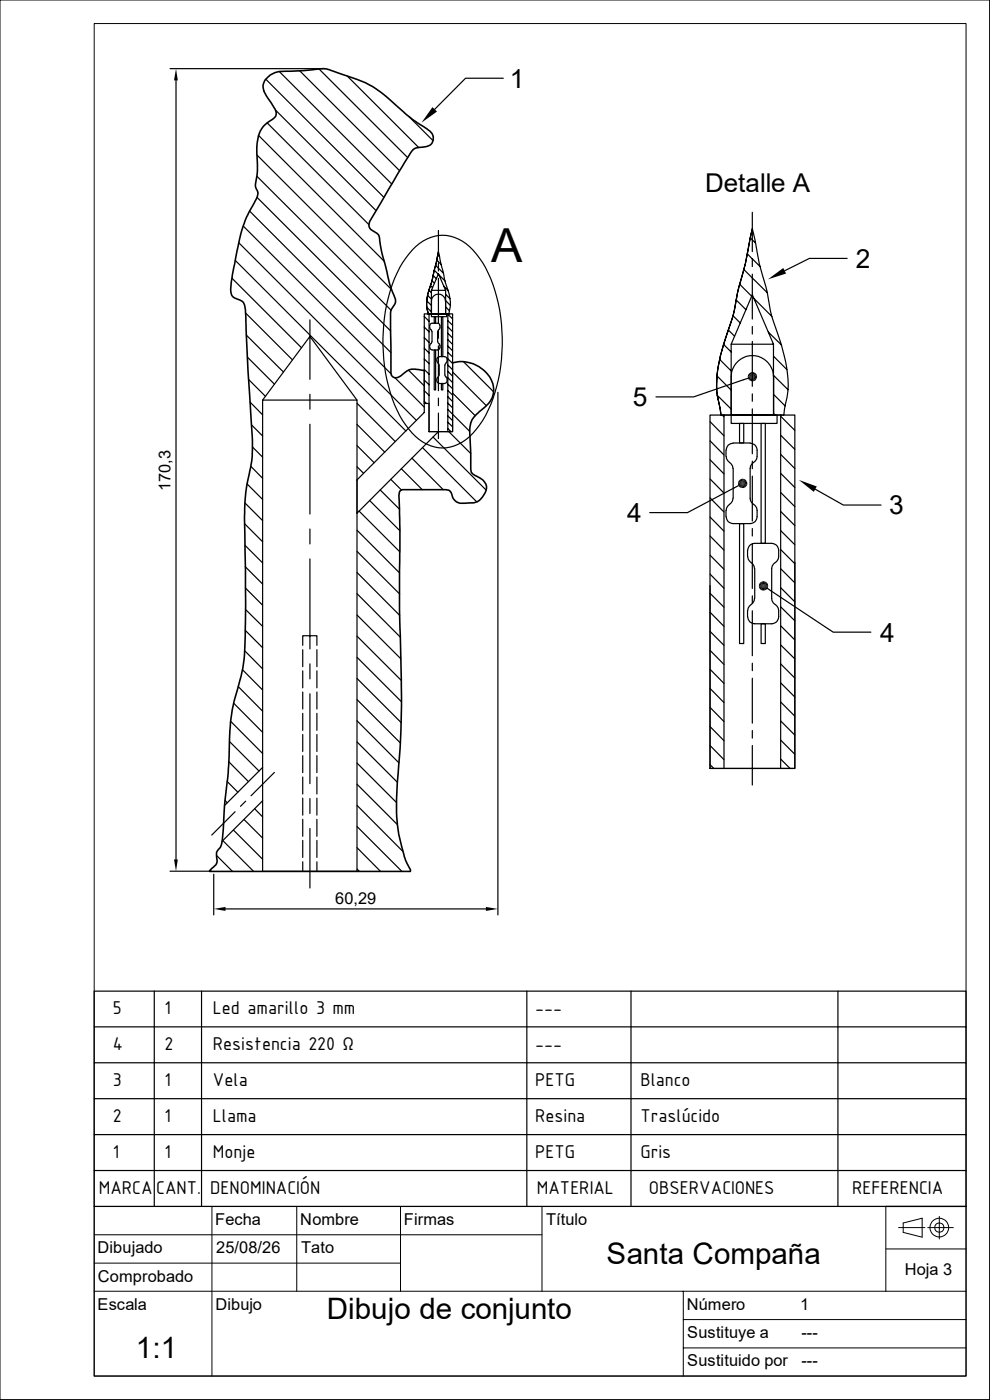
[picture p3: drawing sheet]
<svg xmlns="http://www.w3.org/2000/svg" width="210mm" height="297mm" viewBox="0 0 210 297" stroke-linecap="round" stroke-linejoin="round" font-family="sans-serif">
<g fill="none" stroke="#000" stroke-width=".25">
<path d="M36.1 14.6h32.7M37.3 17.1v165.2M56.4 16.8l25 25.1M59.3 15.2l23.8 23.8M63.6 15l21.2 21.2M67.7 14.6l18.8 18.8M73.7 16.1l15.1 15.2M106.8 16.6h-8l-6.6 6.6M54.5 37.4l28.5 28.4M54.5 32.9l28.6 28.5M54.9 28.7l26.6 26.7M56.7 26.1l21.6 21.6"/>
<path d="M58.4 23.3l21.4 21.4M86.7 24.7l5.2 5.1M49.2 59l14.8 14.8M49.9 55.2l36.2 36.2M50.6 51.5l37.7 37.7M51.6 48l31.4 31.3M53 44.8l29.9 30M54.5 41.9l28.4 28.3M88.2 52.3a8.1 8.1 0 0 1 12.1 .7 25.8 25.8 0 0 1 5.9 14.2 34.7 34.7 0 0 1-3.8 22 11.7 11.7 0 0 1-6.8 5.6 8.6 8.6 0 0 1-8.9-3.7 28.2 28.2 0 0 1-5.4-16.4 33.5 33.5 0 0 1 4.1-18.9l1.3-1.9zM91.7 59.6l.5 .5M91.9 58.4l.7 .7M92.1 57.3l.9 .9"/>
<path d="M92.4 56.3l1.7 1.7M92.7 55.2l.9 .9M92.9 54.1l.3 .3M93 48.9v5.4M93 55.9v1.6M93 59.1v9.5M93 53.4l1.5 6.6a9.9 9.9 0 0 1 .8 6.2v.4h-4.5a9.4 9.4 0 0 1 .7-6.6zM93.1 58.3l1.3 1.3M157.8 57.2l5 4.9M158.5 53.8l1.1 1.1M159.2 50.4l1.1 1.2M159.6 48.5l.6 2.5a60.9 60.9 0 0 0 2.6 11.1 32 32 0 0 0 2.1 8.6 30.2 30.2 0 0 1 2.2 12.4l-.8 5h-13.3l-.2-1.3a22.9 22.9 0 0 1 .7-13.7l.8-2.4a32.6 32.6 0 0 0 2.2-8.6l.3-1.3a68.5 68.5 0 0 0 2.5-11.1z"/>
<path d="M159.6 54.9l1.6 1.7M159.6 45v8.4M159.6 55v1.6M159.6 58.2v9.5M159.6 48.5l-.6 2.5a72.2 72.2 0 0 1-2.5 11.1l-.2 1.2a32.6 32.6 0 0 1-2 7.4 27.7 27.7 0 0 0-2.1 13.6l.8 3.7M179.7 54.8h-8l-5.2 2.6M52.1 66.4l9.9 9.9M52.2 71.1l7.9 7.8M52.5 75.7l5.7 5.8M65.7 67.9v12.6M86.7 78.5l3.3 3.4M90 78.6v8.9l-14.3 14.3v7.1l17.3-17.3"/>
<path d="M90 66.6h6v25h-5v-6h-1zM90 78.4l1 1M90 76.2l1 .9M90 73.9l1 1M90 71.6l1 1M90 69.4l1 1M90 67.1l1 1.1M90.5 63.8l1 1M90.6 65.2l.9 1M90.7 62.7l.8 .8M91 61.6l.5 .5M91 66.6v25"/>
<path d="M91.3 60.6l.4 .4M91.4 69.9l.2 .5M91.4 72.9a.78 .78 0 0 0 .3 1.3M91.5 66.6h3.2v.6h-3.2zM91.5 61.6h3v5h-3v-2.7a1.48 1.48 0 0 1 1.5-1.5 1.48 1.48 0 0 1 1.5 1.5v2.7h-3zM91.5 61.6l1.5-3.5 1.5 3.5M91.6 72.5l-.2 .4M91.7 70.4v2.1M91.7 74.3h1.1M92.1 67.2h.3v1.4h-.3zM92.1 74.3h.3v8.4h-.3zM92.7 76.2v.4"/>
<path d="M92.7 76.6l.3 .4M92.9 77l.2 .5M93 70.2v1.6M93 73.4v9.5M93.1 72.9l.2 .4M93.1 79.5l-.2 .5M93.2 75.7l-.4 .1-.1 .4M93.2 75.6h1.2M93.2 77.5v2M93.3 69l-.3-.4h-1.3a.81 .81 0 0 0-.4 1.2l.1 .1M93.3 69.5l-.4 .7-.1 2.3 .3 .4M93.3 73.7l-.1 .4-.4 .1"/>
<path d="M93.3 69v.5M93.3 73.3v.4M93.6 67.2h.3v8.4h-.3zM94.1 60.7l1 .9M94.4 75.7l.3 .1 .1 .4M94.4 77.5v2M94.4 79.5l.3 .5M94.5 66.5l.1 .1M94.5 65.1l.8 .8M94.5 63.8l1 1M94.5 62.4l1 1M94.6 77l-.2 .5"/>
<path d="M94.8 76.6l-.2 .4M94.9 76.2v.4M95 78.8l1 1M95 77.4l1 1M95 76.1l1 1M95 74.8l1 .9M95 73.4l1 1M95 72.1l1 1M95 70.7l1 1M95 69.3l1 1.1M95 68l1 1M95 66.7l1 .9"/>
<path d="M95 66.6v25M96 77v14.6h-5M96 78.9l7.2 7.2M98.3 76.8l6.4 6.3M152.1 79.8l3 3M152.7 76.2l2.4 2.5M153.5 73.1l1.6 1.6M154.5 70l1.3 1.3M155.1 73l4.5-10.5 4.5 10.5M155.5 67l1.6 1.5M156.2 63.6l2 2.1M156.9 60.3l2.6 2.6"/>
<path d="M159.6 69.3v1.6M159.6 72.4v9.6M159.9 63.3l3.8 3.8M163 70.4l2.8 2.8M164.1 79.9a4.5 4.5 0 0 0-4.5-4.5 4.5 4.5 0 0 0-4.5 4.5v8.2h9v-15.1h-9v15l9 .1M164.1 79.6l3.1 3.1M164.1 75.6l2.8 2.8M164.1 79.9v8.2M52.7 80.5l3.6 3.6M53 85.3l2.7 2.7M53.2 98.9l2.5 2.6M53.3 90.1l2.4 2.4"/>
<path d="M53.6 94.8l2.1 2.2M55.7 84.9l10-13.5 10 13.5M55.7 84.9h20v100h-20zM65.7 83.7v3.1M65.7 90v19.1M75.7 99l1.4 1.4M75.7 94.5l3.7 3.7M75.7 90l5.9 5.9M75.7 85.6l8.2 8.1M83.8 80.1l6.2 6.3M85.1 99.4l4.5 4.5M87.4 97.2l6.6 6.7"/>
<path d="M89.6 95l11.5 11.5M90 85.1l.5 .5M90 82.9l1 1M90 80.6l1 1M91.9 92.7l11.2 11.3M92.7 80.4v.5M92.7 80.9l.1 .3 .4 .1M93 80l-.3 .4M93 84.5v1.6M93 87.6v5.4M93.2 81.4h1.2M93.6 81.4h.3v1.3h-.3z"/>
<path d="M94.6 80l.2 .4M94.8 80.9l-.1 .3-.3 .1M94.9 80.4v.5M95 86.9l4.7 4.6M95 90.9l.7 .7M95 89.6l1 1M95 88.2l1 1M95 85.5l1 1M95 84.2l1 1M95 82.8l1 1M95 81.5l1 1M95 80.1l1 1.1"/>
<path d="M95.2 91.6l4.7 4.6M96 83.4l4.8 4.8M105.6 83.2v110.9M150.6 97.5l3 3M150.6 93.5l3 3M150.6 89.5l3 3M150.6 88.1h18v74.9h-18zM152.1 83.9l3 2.9M153.2 88.1l.4 .3M153.6 88.1v74.9M154 95.5v1.3M154.1 96.8v.5l.7 .8"/>
<path d="M154.8 98.1l.6 .8 .1 .5M155.1 88.1h9.7v1.7h-9.7zM155.5 94a1.45 1.45 0 0 0-1.4 1.5M155.5 94h3.6M155.5 99.4v6.3M156.9 89.8h.9v4.2h-.9zM158.7 80.3l-11.5 3.9h-8.1M159.1 94a1.45 1.45 0 0 1 1.5 1.5l-.1 1.8-.6 .8M159.6 83.6v1.5M159.6 86.7v9.6M159.6 97.8v1.6M159.9 98.1l-.7 .8-.1 .5v6.3l.1 .5 .7 .8"/>
<path d="M161.5 89.8h.8v25.5h-.8zM164.1 87.7l.3 .4M164.1 83.7l2.4 2.4M165.6 88.1v74.9M165.6 96.4l3 3M165.6 92.3l3 3M165.6 88.3l3 3M51.9 111.1l3.8 3.8M51.9 106.7l3.8 3.7M52 115.7l3.7 3.7M52.4 102.7l3.3 3.3M65.7 112.2v3.2"/>
<path d="M65.7 118.6v19.1M75.7 117l9.1 9M75.7 112.5l9.1 9M76.2 108.4l8.6 8.7M78.4 106.2l6.4 6.4M80.6 103.9l4.2 4.1M82.9 101.7l2.3 2.3M150.6 117.8l3 3M150.6 113.7l3 3M150.6 109.7l3 3M150.6 105.6l3 3M150.6 101.6l3 3"/>
<path d="M154 108.3v1.3M154.8 107l-.7 .8v.5M155.5 105.7l-.1 .5-.6 .8M156.6 103l-10.8 5.8h-8M156.9 111.1h.9v25.4h-.9zM158.6 116.8v1.3M158.6 116.8a1.45 1.45 0 0 1 1.5-1.5h3.6a1.45 1.45 0 0 1 1.5 1.5l-.1 1.8-.6 .7M158.6 118.1l.1 .5 .6 .7M159.3 119.4l.7 .7 .1 .5M159.6 101v9.5M159.6 112.1v1.6M159.6 115.3v9.5"/>
<path d="M159.9 107l.6 .8 .1 .5a2.96 2.96 0 0 1-.2 2.1l-.5 .4-.8 .3h-3.6a1.45 1.45 0 0 1-1.4-1.5M164.4 119.4l-.6 .7-.1 .5v6.4l.1 .5 .6 .7M165.6 116.6l3 3M165.6 112.6l3 3M165.6 108.5l3 3M165.6 104.5l3 3M165.6 100.4l3 3M168.6 119.3v43.7h-18v-38.8M173 103.8l5.9 3.3h8M51.9 138l3.8 3.9M52 133.7l3.7 3.7M52 120.2l3.7 3.7"/>
<path d="M52.1 129.3l3.6 3.6M52.1 124.8l3.6 3.6M64.2 136.9v-2h3v2M64.2 137.8v3.6M67.2 137.8v3.6M75.7 139.4l9.5 9.5M75.7 135l9.4 9.4M75.7 130.5l9.3 9.3M75.7 125.9l9.2 9.3M75.7 121.5l9.1 9.1M150.6 138l3 3M150.6 133.9l3 3"/>
<path d="M150.6 129.9l3 3M150.6 125.9l3 2.9M150.6 121.8l3 3M158.6 129.5v1.4M159.3 128.3l-.6 .7-.1 .5M159.6 126.4v1.6M159.6 129.6v9.5M160.1 127l-.1 .5-.7 .7M160.1 120.6v6.4M161.5 132.3h.8v4.2h-.8zM162.8 124.8l13.9 9.3h8M164.5 128.3l.6 .7 .1 .5a2.96 2.96 0 0 1-.3 2.2l-.4 .4-.8 .2h-3.6a1.45 1.45 0 0 1-1.5-1.4"/>
<path d="M165.6 136.8l3 3M165.6 132.8l3 3M165.6 128.7l3 3M165.6 124.7l3 3M165.6 120.6l3 3.1M48.7 157.3l6.2 6.3M48.9 153l6.8 6.9M49.6 149.2l6.1 6.2M50.5 145.7l5.2 5.2M51.4 142.1l4.3 4.3M64.2 142.3v3.6M64.2 146.8v3.6"/>
<path d="M64.2 151.3v3.6M64.2 155.8v3.6M65.7 140.8v3.2M65.7 147.2v19M67.2 142.3v3.6M67.2 146.8v3.6M67.2 151.3v3.6M67.2 155.8v3.6M75.7 157.4l8.6 8.6M75.7 152.9l8.9 8.9M75.7 148.4l9.2 9.2M75.7 143.9l9.4 9.4"/>
<path d="M150.6 158.2l3 3M150.6 154.1l3 3M150.6 150.1l3 3M150.6 146l3 3.1M150.6 142l3 3M159.6 140.7v1.6M159.6 143.9v9.5M159.6 155v1.6M159.6 158.2v8.3M165.6 157l3 3M165.6 153l3 3M165.6 148.9l3 3"/>
<path d="M165.6 144.9l3 3M165.6 140.8l3 3M47.3 178.4l6.5 6.5M47.8 169.8l.4 .5M48.2 165.8l2.3 2.3M48.6 161.6l4.1 4.2M49.5 176.1l6.2 6.2M49.9 172.2l-5 5M51.8 173.9l3.9 3.9M52.1 170l-1.1 1.1M54 171.6l1.7 1.7M55.7 162.8l-8.1 8.1"/>
<path d="M55.7 169.9l-8.6 8.6M58.2 163.9l-4.9 4.9M64.2 160.3v3.6M64.2 164.8v3.6M64.2 169.3v3.6M64.2 173.8v3.6M64.2 178.3v3.6M65.7 169.4v3.2M65.7 175.8v12.6M67.2 160.3v3.6M67.2 164.8v3.6M67.2 169.3v3.6"/>
<path d="M67.2 173.8v3.6M67.2 178.3v3.6M75.7 179.8l5 5.1M75.7 175.3l9.6 9.6M75.7 170.9l9.8 9.7M75.7 166.4l8.6 8.6M75.7 161.9l8.4 8.4M150.6 162.2l.8 .8M165.6 161l2 2M36.1 184.8h8.6M44.6 184.6l.2 .3M45.3 185.5v8.6"/>
<path d="M45.9 181.5l3.4 3.4M47.8 192.8h55.3M64.2 182.8v2.1M67.2 182.8v2.1M75.7 184.4l.5 .5M20 217.8v-7.5h184.9v7.5M32.7 210.3v45.6M42.8 210.3v45.6M111.8 210.3v45.6M133.9 210.3v45.6M177.8 210.3v45.6M20 233.1v-7.6h184.9v7.6"/>
<path d="M20 225.5v-7.7h184.9v7.7M20 248.3h184.9v7.6h-184.9zM20 248.3v-7.6h184.9v7.6M20 240.7v-7.6h184.9v7.6M187.9 255.9h17"/>
</g>
<path d="M96 77a6.8 6.8 0 0 1 8.7 5.6 4.6 4.6 0 0 1-1.9 3.8l-1.1 .9a5 5 0 0 0-2 5.2l.2 6.5a1.61 1.61 0 0 0 1.2 2l.6 .3a2.34 2.34 0 0 1 .7 4l-1.1 1.1-.8 .3h-1.4a2.52 2.52 0 0 1-3-1.1l-.4-1.2-.6-.4-9-.1a1.15 1.15 0 0 0-1.2 .2 1.15 1.15 0 0 0-.3 1.2l.2 9.6a551.5 551.5 0 0 0 .3 30.4 206 206 0 0 1-.9 22.6 32.6 32.6 0 0 0 2.3 15.5l.2 .5a.91 .91 0 0 1 .3 1h-42.6l1.2-1.2a1.43 1.43 0 0 0 .4-1.6 1.95 1.95 0 0 1 .7-2.3 8.8 8.8 0 0 0 .7-3.9l.2-4.9 .8-7.3 .3-7.7a40.1 40.1 0 0 1 2.2-11.6 34.7 34.7 0 0 0 1.1-10.9l.1-5.4-.2-14.8a46 46 0 0 1 1.4-15.1l.2-1a54.6 54.6 0 0 0-.3-9.1l-.6-9.2-.5-13.2a2.15 2.15 0 0 0-2.1-2.4 1.98 1.98 0 0 1-1-2.5l.1-1a80.6 80.6 0 0 1 3-13.3l1.9-3.5a2.88 2.88 0 0 0 .6-2.5 2.09 2.09 0 0 1-.3-1.9l.3-2.3-.1-3.2a9 9 0 0 1 1.3-6.1l.8-.9 1-.7a1.62 1.62 0 0 0 .5-2.7l-1.6-2.4a2.86 2.86 0 0 1 1.1-4.5l.4-.2a4.9 4.9 0 0 1 2.6-.5l3.7-.1 4.4-.4 1.1 .2 2.6 .9a31.8 31.8 0 0 1 6.3 2.5l.8 .5a43.3 43.3 0 0 1 6.6 5.6l3.8 2.6a3.2 3.2 0 0 1 2 2.3 1.84 1.84 0 0 1-2.1 2 2.64 2.64 0 0 0-3 1.7l-8.1 13.7a1.57 1.57 0 0 0 .8 2.6l.4 .2a1.27 1.27 0 0 1 .6 1.1 34.2 34.2 0 0 0 1.6 7.2l.4 2.2 .9 2.3a2.36 2.36 0 0 1 .4 2.3 3.2 3.2 0 0 0-1 2.7l.1 11.5a1.12 1.12 0 0 0 .5 1.3l.6 .1a4.5 4.5 0 0 0 2.3-1.4l1.1-.4 2.6 .3" fill="none" stroke="#000" stroke-width=".34"/>
<g fill="none" stroke="#000" stroke-width=".21">
<path d="M0 0h209.9v296.9h-209.9zM20 5h184.9v286.9h-184.9zM20 255.9h184.9v36h-184.9zM45 255.9v36M62.9 255.9v18M85 255.9v18M115 255.9v18M187.9 255.9v18M191.6 259.5l4-1.1v4.1l-4-1zM199.3 258.1v4.7M20 262h95M20 268h65"/>
<path d="M20 273.9h184.9M144.9 273.9v18M144.9 280h60M187.9 265h17M190.6 260.4h5.6M196.8 260.4h5.4M144.9 286h60"/>
<circle cx="199.3" cy="260.4" r=".98"/>
<circle cx="199.3" cy="260.4" r="1.98"/>
</g>
<g fill="#000">
<path d="M37.3 14.6l.4 2.5h-.8zM91.7 22.7l1 1-3.3 2.3zM162.9 59.3l3.3-2.4 .6 1.1zM158.6 79.8l1 .1-.9 .4zM158.7 79.5l.9 .4-1-.1zM159 79.2l.6 .7-.9-.4zM159 79.2l.3-.2 .3 .9zM159.3 79l.4-.1-.1 1zM159.7 78.9l.4 .1-.5 .9zM160.1 79l.3 .2-.8 .7zM159.6 79.9l.8-.7 .2 .4zM159.6 79.9l1-.3v.4z"/>
<path d="M158.7 80.3l.9-.4-.7 .7zM158.9 80.6l.7-.7-.4 .9zM159.6 79.9v1l-.4-.1zM159.6 79.9l.3 1h-.3zM159.6 79.9l.7 .8-.4 .2zM159.6 79.9l.9 .4-.2 .4zM159.6 79.9l1 .1-.1 .3zM156.5 102.7l1-.1-.9 .4zM156.6 102.3l.9 .3-1 .1zM156.6 103l.9-.4-.6 .7zM156.8 101.9l.7 .7-.9-.3zM157.5 102.6l-.3 .9-.3-.2z"/>
<path d="M156.8 101.9l.3-.2 .4 .9zM157.5 102.6l.1 .9h-.4zM157.1 101.7l.3-.1 .1 1zM157.5 102.6l.5 .9h-.4zM157.4 101.6h.4l-.3 1zM157.5 102.6l.8 .6-.3 .3zM157.8 101.6l.4 .2-.7 .8zM157.5 102.6l1 .3-.2 .3zM158.2 101.8l.2 .3-.9 .5zM157.5 102.6l1-.2v.5zM157.5 102.6l.9-.5 .1 .3zM169.5 101.8l3.8 1.4-.7 1.2z"/>
<path d="M161 124.1l1 .2-1 .2zM161 124.5l1-.2-.9 .6zM161.1 123.7l.9 .6-1-.2zM161.1 124.9l.9-.6-.6 .8zM162 124.3l-.2 1-.4-.2zM161.1 123.7l.3-.2 .6 .8zM161.4 123.5l.4-.2 .2 1zM162 124.3l.2 1h-.4zM162 124.3l.5 .8-.3 .2zM161.8 123.3h.4l-.2 1zM162 124.3l.8 .5-.3 .3zM162.2 123.3l.3 .2-.5 .8z"/>
<path d="M162 124.3l.9 .2-.1 .3zM162.5 123.5l.3 .2-.8 .6zM162 124.3l.9-.2v.4zM162 124.3l.8-.6 .1 .4zM36.9 182.3h.8l-.4 2.5zM45.3 192.8l2.5-.4v.9zM103.1 192.4l2.5 .4-2.5 .5z"/>
</g>
<text font-size="9.9" x="104.2" y="55.5">A</text>
<g font-size="6.3">
<text x="128.7" y="268.1">Santa Compaña</text>
<text x="69.3" y="279.8">Dibujo de conjunto</text>
<text x="28.8" y="288.1">1:1</text>
</g>
<g font-size="5.6">
<text x="108.1" y="18.6">1</text>
<text x="181.5" y="56.8">2</text>
<text x="134.3" y="86.1">5</text>
<text x="133" y="110.7">4</text>
<text x="188.6" y="109.1">3</text>
<text x="186.7" y="136.1">4</text>
</g>
<text font-size="5.5" x="149.6" y="40.7">Detalle A</text>
<g font-size="4.2">
<text x="24" y="215.2">5</text>
<text x="34.9" y="215.2">1</text>
<text x="45.2" y="215.2">Led amarillo 3 mm</text>
<text x="113.5" y="215.2">---</text>
<text x="24" y="222.8">4</text>
<text x="34.9" y="222.8">2</text>
<text x="45.2" y="222.8">Resistencia 220 Ω</text>
<text x="113.5" y="222.8">---</text>
<text x="24" y="230.5">3</text>
<text x="34.9" y="230.5">1</text>
<text x="45.2" y="230.5">Vela</text>
<text x="113.5" y="230.5">PETG</text>
<text x="135.8" y="230.5">Blanco</text>
<text x="24" y="238.1">2</text>
<text x="34.9" y="238.1">1</text>
<text x="45.2" y="238.1">Llama</text>
<text x="113.5" y="238.1">Resina</text>
<text x="135.8" y="238.1">Traslúcido</text>
<text x="24" y="245.7">1</text>
<text x="34.9" y="245.7">1</text>
<text x="45.2" y="245.7">Monje</text>
<text x="113.5" y="245.7">PETG</text>
<text x="135.8" y="245.7">Gris</text>
<text x="21" y="253.4">MARCA CANT. DENOMINACIÓN</text>
<text x="113.9" y="253.4">MATERIAL</text>
<text x="137.6" y="253.4">OBSERVACIONES</text>
<text x="180.8" y="253.4">REFERENCIA</text>
</g>
<g font-size="3.5">
<text x="36.2" y="104.2" transform="rotate(-90 36.2 104.2)">170,3</text>
<text x="71.1" y="191.7">60,29</text>
<text x="45.7" y="259.8">Fecha</text>
<text x="63.7" y="259.8">Nombre</text>
<text x="85.7" y="259.8">Firmas</text>
<text x="115.9" y="259.8">Título</text>
<text x="20.7" y="265.9">Dibujado</text>
<text x="45.9" y="265.9">25/08/26</text>
<text x="63.9" y="265.9">Tato</text>
<text x="20.8" y="271.9">Comprobado</text>
<text x="191.9" y="270.6">Hoja 3</text>
<text x="20.7" y="277.8">Escala</text>
<text x="45.7" y="277.8">Dibujo</text>
<text x="145.7" y="277.8">Número</text>
<text x="169.8" y="277.9">1</text>
<text x="145.8" y="283.8">Sustituye a</text>
<text x="170" y="283.8">---</text>
<text x="145.8" y="289.9">Sustituido por</text>
<text x="170" y="289.8">---</text>
</g>
</svg>
